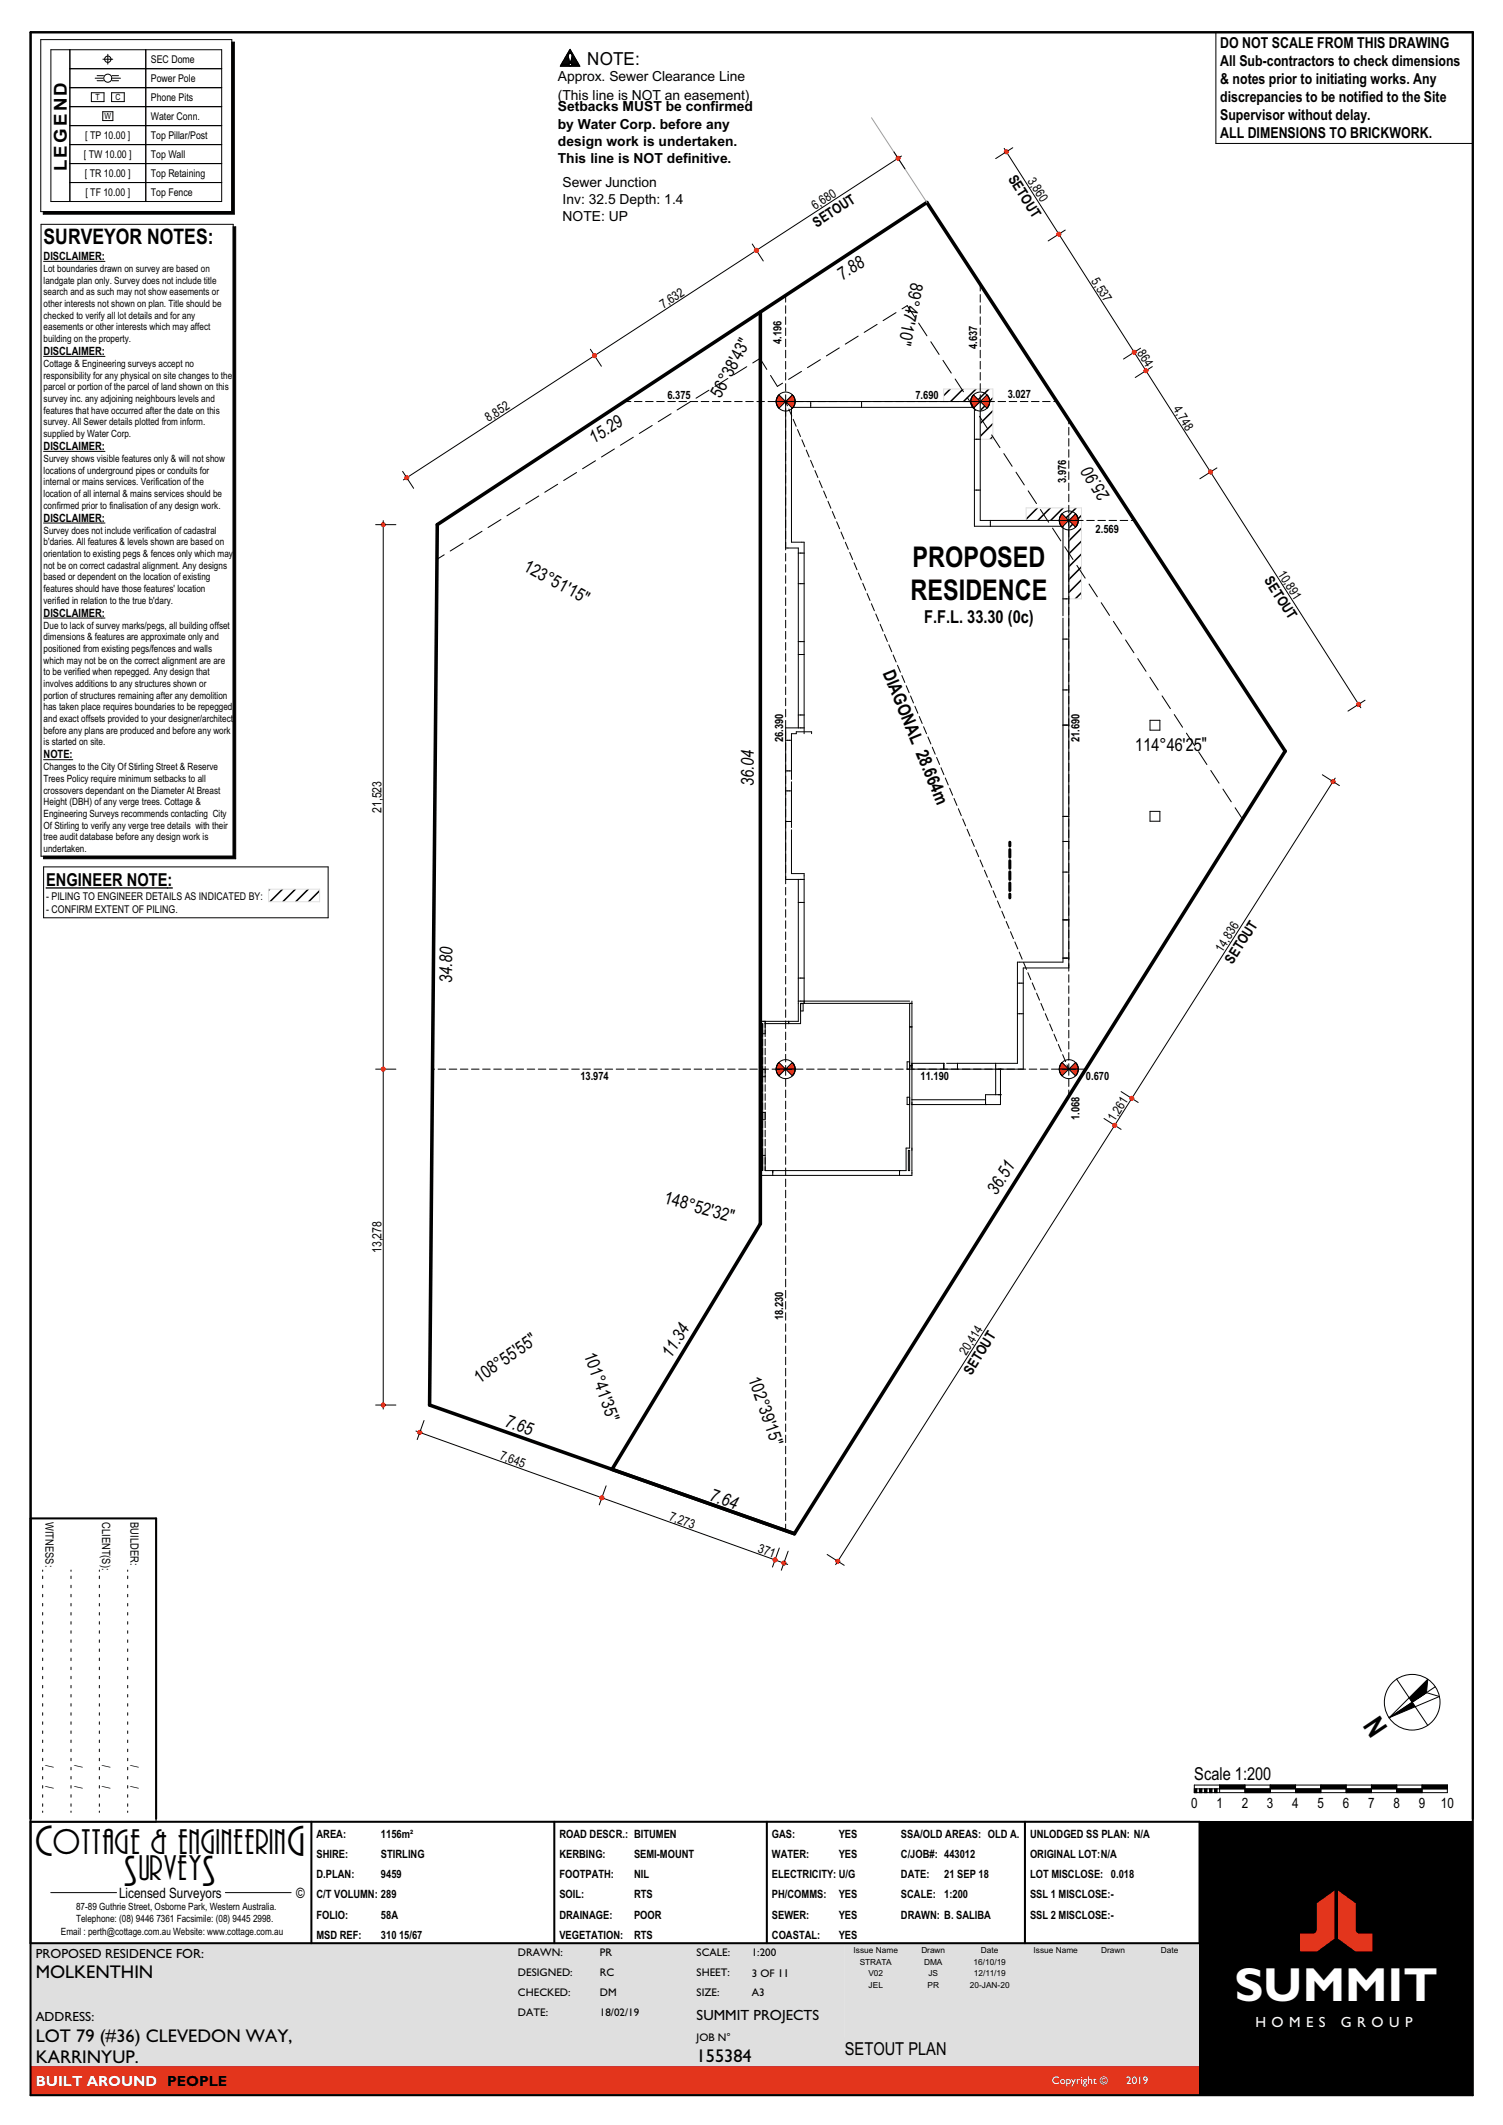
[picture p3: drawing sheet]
<svg xmlns="http://www.w3.org/2000/svg" width="297mm" height="420mm" viewBox="0 0 297 420" stroke-linecap="round" stroke-linejoin="round" font-family="sans-serif">
<path d="M167 384.1h70.1v18.6h-70.1z" fill-rule="evenodd" fill="#dfdfdf"/>
<!-- layer: O__TITLE -->
<path d="M6.1 408.4h231v5.7h-231z" fill-rule="evenodd" fill="#e3351c"/>
<path d="M6.1 384.1h160.9v18.6h70.1v5.7h-231z" fill-rule="evenodd" fill="#dfdfdf"/>
<path d="M237.1 360.1h54v54h-54z" fill-rule="evenodd" fill="#000"/>
<g fill="#e3351c">
<path d="M260.2 376.2l3.5-2.5v9.5l-3.4 2.5h-3.4v-3.5h2.6l.6-.4 .1-.3z" fill-rule="evenodd"/>
<path d="M264.4 373.7l3.5 2.5v5.3l.1 .3 .6 .4h2.6v3.5h-3.4l-3.4-2.5z" fill-rule="evenodd"/>
</g>
<g fill="none" stroke="#000" stroke-width=".2">
<path d="M240.3 6.4h50.7v22h-50.7zM6 300.1h24.8v60h-24.8zM8.4 310.3v.3M8.4 311.5v.5M8.4 313.3v.5M8.4 315.1v.5M8.4 316.9v.5M8.4 318.7v.5M14 310.3v.3M14 311.5v.5M14 313.3v.5M14 315.1v.5"/>
<path d="M14 316.9v.5M14 318.7v.5M19.6 310.3v.3M19.6 311.5v.5M19.6 313.3v.5M19.6 315.1v.5M19.6 316.9v.5M19.6 318.7v.5M25.2 310.3v.3M25.2 311.5v.5M25.2 313.3v.5M25.2 315.1v.5"/>
<path d="M25.2 316.9v.5M25.2 318.7v.5M8.4 320.5v.5M8.4 322.3v.5M8.4 324.1v.5M8.4 325.9v.5M8.4 327.7v.5M8.4 329.5v.5M8.4 331.3v.5M8.4 333.1v.5M8.4 334.9v.5M8.4 336.7v.5"/>
<path d="M8.4 338.5v.5M14 320.5v.5M14 322.3v.5M14 324.1v.5M14 325.9v.5M14 327.7v.5M14 329.5v.5M14 331.3v.5M14 333.1v.5M14 334.9v.5M14 336.7v.5M14 338.5v.5"/>
<path d="M19.6 320.5v.5M19.6 322.3v.5M19.6 324.1v.5M19.6 325.9v.5M19.6 327.7v.5M19.6 329.5v.5M19.6 331.3v.5M19.6 333.1v.5M19.6 334.9v.5M19.6 336.7v.5M19.6 338.5v.5M25.2 320.5v.5"/>
<path d="M25.2 322.3v.5M25.2 324.1v.5M25.2 325.9v.5M25.2 327.7v.5M25.2 329.5v.5M25.2 331.3v.5M25.2 333.1v.5M25.2 334.9v.5M25.2 336.7v.5M25.2 338.5v.5M8.4 340.3v.5M8.4 342.1v.5"/>
<path d="M8.4 343.9v.5M8.4 345.7v.5M8.4 347.5v.5M8.4 349.3v.5M8.4 351.1v.5M8.4 352.9v.5M8.4 354.7v.5M8.4 356.5v.5M8.4 358v.2M14 340.3v.5M14 342.1v.5M14 343.9v.5"/>
<path d="M14 345.7v.5M14 347.5v.5M14 349.3v.5M14 351.1v.5M14 352.9v.5M14 354.7v.5M14 356.5v.5M14 358v.2M19.6 340.3v.5M19.6 342.1v.5M19.6 343.9v.5M19.6 345.7v.5"/>
<path d="M19.6 347.5v.5M19.6 349.3v.5M19.6 351.1v.5M19.6 352.9v.5M19.6 354.7v.5M19.6 356.5v.5M19.6 358v.2M25.2 340.3v.5M25.2 342.1v.5M25.2 343.9v.5M25.2 345.7v.5M25.2 347.5v.5"/>
<path d="M25.2 349.3v.5M25.2 351.1v.5M25.2 352.9v.5M25.2 354.7v.5M25.2 356.5v.5M25.2 358v.2M10 374.1h13M44.5 374.1h13"/>
</g>
<path d="M6 6.4h285v407.7h-285zM6 360.1h231v24h-231M61.5 360.1v24M109.5 360.1v24M151.5 360.1v24M202.5 360.1v24" fill="none" stroke="#000" stroke-width=".4"/>
<!-- layer: 3 WALL 01_external -->
<g fill="none" stroke="#000" stroke-width=".2">
<path d="M160.2 79.4v1.1M170.2 79.4v1.1M192.5 86.8h1.2M192.5 96.9h1.2M157.7 115.4h1.2M157.7 109.3h1.2M195.7 102.9v1.1M210 118.4h1.2M157.7 129.4h1.2M157.7 126.8h1.2M210 121.7v-17.7h-17.5v-23.5h-36.1v26.7h2.5v37.8M210 122.2v68h-9v20h-14"/>
<path d="M210 126.3h1.2M210 136.4h1.2M155.2 156.3h1.2M155.2 152.4h1.2M155.2 146.3h1.2M156.4 154.5v9.1M157.7 143.9v-35.6h-2.5v-28.9h38.5v23.5h17.5v88.4h-9v20h-22M157.7 141.3h1.2M158.9 143.9h-3.7v29.9h3.7M160.4 145v-.4h-3.1v.4h-.9v9.1M210 143.3h1.2M227.2 142.4h2v1.9h-2z"/>
<path d="M155.2 162.4h1.2M156.4 164v8.7h2.5v25.6M157.7 173.8v28.1h-7.5v30.4h30v-34.4M157.7 178.4h1.2M210 161.4h1.2M210 166.3h1.2M210 172.4h1.2M227.2 160.4h2v1.9h-2zM157.7 197.9h22M157.7 193.3h1.2M158.2 198.4h.5v1.4h-.5M179.7 198.3v28.6h-.7v4.5h-27.8v-3h-.5"/>
<path d="M180.2 198.3h-22v4h-7M201 194.3h1.2M210 189.4h1.2M210 181.8h1.2M150.7 202.3v29.1M150.7 219.9h.5M150.7 212.8h.5M150.7 211.4h.5M150.7 204.3h.5M151.2 201.9v3M151.2 205.4v1.3M151.2 207.2v1.3"/>
<path d="M151.2 209v1.3M151.2 210.8v3.1M151.2 214.4v1.3M151.2 216.2v1.3M151.2 218v1.3M151.2 219.8v1.5h-.5M155.8 201.9v.4M179.7 203h.5M179.7 210.6h.5M179.7 210.9h.5M179.7 216.9h-.5v1.4h.5M179.7 209.9h-.5v1.4h.5"/>
<path d="M180.2 218.3h.1M180.2 210.2h6.4M180.2 217.4h14.5M186.5 210.2v1.1M189.2 210.2v1.1M194.7 218.3h.1M196.7 210.2v6.2M197.7 216.4h.1M197.7 211.3h.1M197.7 211.3v7h-17.5M197.7 216.4h-3v1.9M201 200.4h1.2"/>
<path d="M151.2 221.6v1.3M151.2 223.4v1.3M151.2 225.2v1.3M151.2 227v1.3M152.7 231.4h.1M152.7 231.4v.9M177.7 231.4h.1M177.7 231.4v.9M179.5 227.4h.2v4h-.2z"/>
</g>
<!-- layer: 1 SITE 04_setout -->
<g fill="none" stroke="#000" stroke-width=".3">
<path d="M187.8 76.9l-1.3 1.3M190.3 76.9l-2.5 2.5M192.9 76.9l-2.5 2.5M195.4 76.9l-2.5 2.5M196.2 78.6l-2.5 2.5M196.2 86.3l-.5 .5M196.2 83.7l-2.5 2.5M196.2 81.2l-2.5 2.5M205 100.4l-2.2 2.2M207.6 100.4l-2.5 2.5M210.1 100.4l-2.5 2.5M212.6 100.4l-2.4 2.5"/>
<path d="M213.7 117.1l-1.2 1.3M213.7 114.6l-2.5 2.5M213.7 112.1l-2.5 2.5M213.7 109.5l-2.5 2.5M213.7 107l-2.5 2.5M213.7 104.4l-2.5 2.5M213.7 101.9l-2.5 2.5M53.3 175.7l-.2 .2M55.8 175.7l-2.5 2.5M58.4 175.7l-2.5 2.5M60.9 175.7l-2.5 2.5M63.2 176.1l-2.2 2.1"/>
</g>
<path d="M186.5 76.9h9.7v9.9h-2.5v-7.4h-7.2zM202.8 100.4h10.9v18h-2.5v-15.5h-8.4zM53.1 175.7h10.1v2.5h-10.1z" fill="none" stroke="#dfdfdf" stroke-width=".2"/>
<!-- layer: O__SITE_TITLE -->
<g fill="#000">
<path d="M274.5 339.5l4.6-3.1 .6 .9z"/>
<path d="M8.6 41.8h37.2v-33.5h.5v34h-37.7z" fill-rule="evenodd"/>
<path d="M46.1 44.8h.5v124.9h-38v-.5h37.5z" fill-rule="evenodd"/>
<path d="M278.5 335.6l3.6-3.7-.2 2.6-2.8 1.9z" fill-rule="evenodd"/>
</g>
<g fill="none" stroke="#000" stroke-width=".2">
<path d="M8.1 7.8h37.7v34h-37.7zM45.8 8.3h.5v34h-37.7v-.5M8.1 44.3h38v124.9h-38zM8.6 51.7h12.1M46.1 44.8h.5v124.9h-38v-.5M8.6 70.4h12.1M8.6 89.2h12.1M8.6 103.4h12.1M8.6 122.2h12.1M8.6 150.2h5.8M276 331.9a5.5 5.5 0 0 1 7.6 1.5 5.5 5.5 0 0 1-1.5 7.6M276 331.9a5.5 5.5 0 0 0-1.5 7.6 5.5 5.5 0 0 0 7.6 1.5"/>
<path d="M276 331.9l6.1 9.1M281.9 334.5l2.5 .8-9.9 4.2M281.9 334.5l-7.4 5M281.9 334.5l.2-2.6-7.6 7.6M283.6 333.4l-3.4 2.3"/>
</g>
<!-- layer: 1 SITE 04_setout -->
<path d="M153.9 210l1.3 1.3h-1.8l.1-.7z" fill-rule="evenodd" fill="#f00"/>
<path d="M153.9 210l1.3 1.3h-1.8l.1-.7z" fill="none" stroke="#000" stroke-width=".2"/>
<path d="M153.4 211.3h1.8l-1.3 1.3-.4-.6z" fill-rule="evenodd" fill="#f00"/>
<path d="M153.4 211.3h1.8l-1.3 1.3-.4-.6z" fill="none" stroke="#000" stroke-width=".2"/>
<path d="M155.2 211.3l1.4-1.3 .4 .8 .1 .5z" fill-rule="evenodd" fill="#f00"/>
<path d="M155.2 211.3l1.4-1.3 .4 .8 .1 .5z" fill="none" stroke="#000" stroke-width=".2"/>
<path d="M155.2 211.3h1.9l-.1 .6-.4 .7z" fill-rule="evenodd" fill="#f00"/>
<path d="M155.2 211.3h1.9l-.1 .6-.4 .7z" fill="none" stroke="#000" stroke-width=".2"/>
<path d="M209.9 210l1.3 1.3h-1.9l.2-.7z" fill-rule="evenodd" fill="#f00"/>
<path d="M209.9 210l1.3 1.3h-1.9l.2-.7z" fill="none" stroke="#000" stroke-width=".2"/>
<path d="M209.3 211.3h1.9l-1.3 1.3-.4-.6z" fill-rule="evenodd" fill="#f00"/>
<path d="M209.3 211.3h1.9l-1.3 1.3-.4-.6z" fill="none" stroke="#000" stroke-width=".2"/>
<path d="M211.2 211.3l1.3-1.3 .5 .8 .1 .5z" fill-rule="evenodd" fill="#f00"/>
<path d="M212.5 210l.4 .6 .2 .7h-1.9z" fill="none" stroke="#000" stroke-width=".2"/>
<path d="M211.2 211.3h1.9l-.1 .6-.5 .7z" fill-rule="evenodd" fill="#f00"/>
<path d="M211.2 211.3h1.9l-.1 .6-.5 .7z" fill="none" stroke="#000" stroke-width=".2"/>
<path d="M153.9 78l1.3 1.4h-1.8l.1-.7z" fill-rule="evenodd" fill="#f00"/>
<path d="M153.9 78l1.3 1.4h-1.8l.1-.7z" fill="none" stroke="#000" stroke-width=".2"/>
<path d="M153.4 79.4h1.8l-1.3 1.3-.4-.6z" fill-rule="evenodd" fill="#f00"/>
<path d="M153.4 79.4h1.8l-1.3 1.3-.4-.6z" fill="none" stroke="#000" stroke-width=".2"/>
<path d="M155.2 79.4l1.4-1.4 .4 .8 .1 .6z" fill-rule="evenodd" fill="#f00"/>
<path d="M155.2 79.4l1.4-1.4 .4 .8 .1 .6z" fill="none" stroke="#000" stroke-width=".2"/>
<path d="M155.2 79.4h1.9l-.1 .5-.4 .8z" fill-rule="evenodd" fill="#f00"/>
<g fill="none" stroke="#000" stroke-width=".2">
<path d="M155.2 58.4v1.3M193.7 56.2v1.3M193.7 58.2v1.5M123.4 79.4h1.3M125.4 79.4h1.5M127.6 79.4h1.5M129.8 79.4h1.5M132 79.4h1.5M134.2 79.4h1.5M136.4 79.4h1.5M138.6 79.4h1.5M140.8 79.4h1.5"/>
<path d="M143 79.4h1.5M145.2 79.4h1.5M147.4 79.4h1.5M149.6 79.4h1.5M151.8 79.4h1.5M154 79.4h3.1M155.2 60.4v1.5M155.2 62.6v1.5M155.2 64.8v1.5M155.2 67v1.5M155.2 69.2v1.5M155.2 71.4v1.5"/>
<path d="M155.2 73.6v1.5M155.2 75.8v1.5M155.2 78v2.1M157.1 79.4l-.1 .7-.4 .6-1.4-1.3 .4 .8M157.2 79.4h1.5M159.4 79.4h1.5M161.6 79.4h1.5M163.8 79.4h1.5M166 79.4h1.5M168.2 79.4h1.5M170.4 79.4h1.5M172.6 79.4h1.5"/>
<path d="M174.8 79.4h1.5M177 79.4h1.5M179.2 79.4h1.5M181.4 79.4h1.5M183.6 79.4h1.5M185.8 79.4h1.5M188 79.4h1.5M190.2 79.4h1.5M192.4 79.4h1.9M193.7 60.4v1.5M193.7 62.6v1.5M193.7 64.8v1.5"/>
<path d="M193.7 67v1.5M193.7 69.2v1.5M193.7 71.4v1.5M193.7 73.6v1.5M193.7 75.8v1.5M193.7 78v1.4M195 79.4h1.5M197.2 79.4h1.5M199.4 79.4h1.5M201.6 79.4h1.5M203.8 79.4h1.5M206 79.4h1.5"/>
<path d="M208.2 79.4h.6M155.2 80.8v1.5M155.2 83v1.5M155.2 85.2v1.5M155.2 87.4v1.5M155.2 89.6v1.5M155.2 91.8v1.5M155.2 94v1.5M155.2 96.2v1.5M155.2 98.4v1.5M155.9 80.8l.6 1.4M156.7 82.9l.6 1.4"/>
<path d="M157.6 84.9l.6 1.4M158.5 86.9l.5 1.4M159.3 88.9l.6 1.4M160.2 91l.6 1.4M161 93l.6 1.4M161.9 95l.6 1.4M162.7 97.1l.6 1.3M163.6 99.1l.6 1.4M211.2 83v.8M211.2 84.5v1.5M211.2 86.7v1.5M211.2 88.9v1.5"/>
<path d="M211.2 91.1v1.5M211.2 93.3v1.5M211.2 95.5v1.5M211.2 97.7v1.5M211.2 99.9v1.5M155.2 100.6v1.5M155.2 102.8v1.5M155.2 105v1.5M155.2 107.2v1.5M155.2 109.4v1.5M155.2 111.6v1.5M155.2 113.8v1.5"/>
<path d="M155.2 116v1.5M155.2 118.2v1.5M164.5 101.1l.6 1.4M165.3 103.1l.6 1.4M166.2 105.2l.6 1.3M167 107.2l.6 1.4M167.9 109.2l.6 1.4M168.8 111.2l.5 1.4M169.6 113.3l.6 1.3M170.5 115.3l.6 1.4M171.3 117.3l.6 1.4M172.2 119.3l.6 1.4"/>
<path d="M211.2 102.1v.8M155.2 120.4v1.5M155.2 122.6v1.5M155.2 124.8v1.5M155.2 127v1.5M155.2 129.2v1.5M155.2 131.4v1.5M155.2 133.6v1.5M155.2 135.8v1.5M155.2 138v1.5M173.1 121.4l.5 1.3M173.9 123.4l.6 1.4"/>
<path d="M174.8 125.4l.6 1.4M175.6 127.4l.6 1.4M176.5 129.5l.6 1.3M177.3 131.5l.6 1.4M178.2 133.5l.6 1.4M179.1 135.5l.6 1.4M179.9 137.6l.6 1.3M180.8 139.6l.6 1.4M155.2 140.2v1.5M155.2 142.4v1.5M155.2 144.6v1.5M155.2 146.8v1.5"/>
<path d="M155.2 149v1.5M155.2 151.2v1.5M155.2 153.4v1.5M155.2 155.6v1.5M155.2 157.8v1.5M155.2 160v1.5M181.6 141.6l.6 1.4M182.5 143.6l.6 1.4M183.4 145.7l.5 1.3M184.2 147.7l.6 1.4M185.1 149.7l.6 1.4M185.9 151.7l.6 1.4"/>
<path d="M186.8 153.8l.6 1.3M187.7 155.8l.5 1.4M188.5 157.8l.6 1.4M189.4 159.8l.6 1.4M155.2 162.2v1.5M155.2 164.4v1.5M155.2 166.6v1.5M155.2 168.8v1.5M155.2 171v1.5M155.2 173.2v1.5M155.2 175.4v1.5M155.2 177.6v1.5"/>
<path d="M155.2 179.8v1.5M190.2 161.9l.6 1.3M191.1 163.9l.6 1.4M191.9 165.9l.6 1.4M192.8 167.9l.6 1.4M193.7 170l.6 1.3M194.5 172l.6 1.4M195.4 174l.6 1.4M196.2 176l.6 1.4M197.1 178.1l.6 1.3M155.2 182v1.5M155.2 184.2v1.5"/>
<path d="M155.2 186.4v1.5M155.2 188.6v1.5M155.2 190.8v1.5M155.2 193v1.5M155.2 195.2v1.5M155.2 197.4v1.5M155.2 199.6v1.5M198 180.1l.5 1.4M198.8 182.1l.6 1.4M199.7 184.1l.6 1.4M200.5 186.2l.6 1.4M201.4 188.2l.6 1.4"/>
<path d="M202.3 190.2l.5 1.4M203.1 192.2l.6 1.4M204 194.3l.6 1.4M204.8 196.3l.6 1.4M205.7 198.3l.6 1.4M85.4 211.3h.5M86.6 211.3h1.5M88.8 211.3h1.5M91 211.3h1.5M93.2 211.3h1.5M95.4 211.3h1.5M97.6 211.3h1.5"/>
<path d="M99.8 211.3h1.5M102 211.3h1.5M104.2 211.3h1.5M106.4 211.3h1.5M108.6 211.3h1.5M110.8 211.3h1.5M113 211.3h1.5M115.2 211.3h1.5M117.4 211.3h1.5M119.6 211.3h1.5M121.8 211.3h1.5M124 211.3h1.5"/>
<path d="M126.2 211.3h1.5M128.4 211.3h1.5M130.6 211.3h1.5M132.8 211.3h1.5M135 211.3h1.5M137.2 211.3h1.5M139.4 211.3h1.5M141.6 211.3h1.5M143.8 211.3h1.5M146 211.3h1.5M148.2 211.3h1.5M150.4 211.3h1.5"/>
<path d="M152.6 211.3h1.5M154.8 211.3h1.7M155.2 201.8v1.5M155.2 204v1.5M155.2 206.2v1.5M155.2 208.4v1.5M155.2 210.6v1.9M155.2 213.2v1.5M155.2 215.4v1.5M155.2 217.6v1.5M155.2 219.8v1.5M157.2 211.3h1.5"/>
<path d="M159.4 211.3h1.5M161.6 211.3h1.5M163.8 211.3h1.5M166 211.3h1.5M168.2 211.3h1.5M170.4 211.3h1.5M172.6 211.3h1.5M174.8 211.3h1.5M177 211.3h1.5M179.2 211.3h1.5M181.4 211.3h1.5M183.6 211.3h1.5"/>
<path d="M185.8 211.3h1.5M188 211.3h1.5M190.2 211.3h1.5M192.4 211.3h1.5M194.6 211.3h1.5M196.8 211.3h1.5M199 211.3h1.5M201.2 211.3h1.5M203.4 211.3h1.5M205.6 211.3h1.5M206.6 200.3l.5 1.4M207.4 202.4l.6 1.4"/>
<path d="M207.8 211.3h1.5M208.3 204.4l.6 1.4M209.1 206.4l.6 1.4M210 211.3h2.5M210 208.5l.6 1.3M210.8 210.5l.4 .8v1.2M211.2 213.2v1.5M211.2 215.4v1.3M213.2 211.3h1.3M155.2 222v1.5M155.2 224.2v1.5M155.2 226.4v1.5"/>
<path d="M155.2 228.6v1.5M155.2 230.8v1.5M155.2 233v1.5M155.2 235.2v1.5M155.2 237.4v1.5M155.2 239.6v1.5M155.2 241.8v1.5M155.2 244v1.5M155.2 246.2v1.5M155.2 248.4v1.5M155.2 250.6v1.5M155.2 252.8v1.5"/>
<path d="M155.2 255v1.5M155.2 257.2v1.5M155.2 259.4v1.5M155.2 261.6v1.5M155.2 263.8v1.5M155.2 266v1.5M155.2 268.2v1.5M155.2 270.4v1.5M155.2 272.6v1.5M155.2 274.8v1.5M155.2 277v1.5M155.2 279.2v1.5"/>
<path d="M155.2 281.4v1.5M155.2 283.6v1.5M155.2 285.8v1.5M155.2 288v1.5M155.2 290.2v1.5M155.2 292.4v1.5M155.2 294.6v1.5M155.2 296.8v1.5M155.2 299v1.5M155.2 301.2v1.3"/>
<circle cx="155.2" cy="79.4" r="1.88"/>
<circle cx="155.2" cy="211.3" r="1.88"/>
<circle cx="211.2" cy="211.3" r="1.88"/>
</g>
<path d="M192.4 78l1.3 1.4h-1.9l.2-.7z" fill-rule="evenodd" fill="#f00"/>
<path d="M192.4 78l1.3 1.4h-1.9l.2-.7z" fill="none" stroke="#000" stroke-width=".2"/>
<path d="M191.8 79.4h1.9l-1.3 1.3-.4-.6z" fill-rule="evenodd" fill="#f00"/>
<path d="M191.8 79.4h1.9l-1.3 1.3-.4-.6z" fill="none" stroke="#000" stroke-width=".2"/>
<path d="M193.7 79.4l1.3-1.4 .5 .8 .1 .6z" fill-rule="evenodd" fill="#f00"/>
<path d="M193.7 79.4l1.3-1.4 .5 .8 .1 .6z" fill="none" stroke="#000" stroke-width=".2"/>
<path d="M193.7 79.4h1.9l-.1 .5-.5 .8z" fill-rule="evenodd" fill="#f00"/>
<g fill="none" stroke="#000" stroke-width=".2">
<path d="M193.7 79.4h1.9l-.1 .5-.5 .8z"/>
<circle cx="193.7" cy="79.4" r="1.88"/>
</g>
<path d="M209.9 101.5l1.3 1.4h-1.9l.2-.7z" fill-rule="evenodd" fill="#f00"/>
<path d="M209.9 101.5l1.3 1.4h-1.9l.2-.7z" fill="none" stroke="#000" stroke-width=".2"/>
<path d="M209.3 102.9h1.9l-1.3 1.3-.4-.6z" fill-rule="evenodd" fill="#f00"/>
<path d="M209.3 102.9h1.9l-1.3 1.3-.4-.6z" fill="none" stroke="#000" stroke-width=".2"/>
<path d="M212.5 101.5l.4 .7 .2 .7h-1.9z" fill-rule="evenodd" fill="#f00"/>
<path d="M212.5 101.5l.4 .7 .2 .7h-1.9z" fill="none" stroke="#000" stroke-width=".2"/>
<path d="M211.2 102.9h1.9l-.1 .5-.5 .8z" fill-rule="evenodd" fill="#f00"/>
<g fill="none" stroke="#000" stroke-width=".2">
<path d="M198.4 29.3l.2 .4M199.1 30.3l9.9 15.6M211.2 102.9l1.3 1.3 .4-.6 .2-.7M211.2 102.9h2.8M211.2 102.9v1M211.2 104.6v1.5M211.2 106.8v1.5M211.2 109v1.5M211.2 111.2v1.5M211.2 113.4v1.5M211.2 115.6v1.5M211.2 117.8v1.5"/>
<path d="M214.7 102.9h1.5M216.9 102.9h1.5M219.1 102.9h1.5M221.3 102.9h1.5M223.5 102.9h.7M211.2 120v1.5M211.2 122.2v1.5M211.2 124.4v1.5M211.2 126.6v1.5M211.2 128.8v1.5M211.2 131v1.5M211.2 133.2v1.5"/>
<path d="M211.2 135.4v1.5M211.2 137.6v1.5M211.2 139.8v1.5M211.2 142v1.5M211.2 144.2v1.5M211.2 146.4v1.5M211.2 148.6v1.5M211.2 150.8v1.5M211.2 153v1.5M211.2 155.2v1.5M211.2 157.4v1.5M211.2 159.6v1.5"/>
<path d="M211.2 161.8v1.5M211.2 164v1.5M211.2 166.2v1.5M211.2 168.4v1.5M211.2 170.6v1.5M211.2 172.8v1.5M211.2 175v1.5M211.2 177.2v1.5M211.2 179.4v1.5M211.2 181.6v1.5M211.2 183.8v1.5M211.2 186v1.5"/>
<path d="M211.2 188.2v1.5M211.2 190.4v1.5M211.2 192.6v1.5M211.2 194.8v1.5M211.2 197v1.5M211.2 199.2v1.5M211.2 201.4v1.5M211.2 203.6v1.5M211.2 205.8v1.5M211.2 208v1.5M211.2 210.2v1.1"/>
<circle cx="211.2" cy="102.9" r="1.88"/>
</g>
<!-- layer: O__SITE_TITLE -->
<g fill="#000">
<path d="M236 353.6h.5v.7h-.5z" fill-rule="evenodd"/>
<path d="M237 353.6h.5v.7h-.5z" fill-rule="evenodd"/>
<path d="M238 353.6h.5v.7h-.5z" fill-rule="evenodd"/>
<path d="M239 353.6h.5v.7h-.5z" fill-rule="evenodd"/>
<path d="M240 353.6h.5v.7h-.5z" fill-rule="evenodd"/>
<path d="M241 352.8h5v.8h-5z" fill-rule="evenodd"/>
<path d="M246 353.6h5v.7h-5z" fill-rule="evenodd"/>
<path d="M251 352.8h5v.8h-5z" fill-rule="evenodd"/>
<path d="M256 353.6h5v.7h-5z" fill-rule="evenodd"/>
<path d="M261 352.8h5v.8h-5z" fill-rule="evenodd"/>
<path d="M266 353.6h5v.7h-5z" fill-rule="evenodd"/>
<path d="M271 352.8h5v.8h-5z" fill-rule="evenodd"/>
<path d="M276 353.6h5v.7h-5z" fill-rule="evenodd"/>
<path d="M281 352.8h5v.8h-5z" fill-rule="evenodd"/>
</g>
<g fill="none" stroke="#000" stroke-width=".2">
<path d="M10.1 9.8h33.7v30h-33.7zM13.8 13.6h30M13.8 9.8v30M13.8 17.3h30M18.1 18.3h2.5v1.8h-2.5zM18.8 15.5h1.5M19.2 15h1.2M19.2 16h1.2M20.3 11.7h2M21.3 10.7v2M22.1 18.3h2.5v1.8h-2.5zM22.2 15h1.2"/>
<path d="M22.2 16h1.2M22.3 15.5h1.5M28.8 9.8v30M13.8 21.1h30M13.8 24.8h30M13.8 28.6h30M13.8 32.3h30M13.8 36.1h30M20.3 22.1h2v1.7h-2zM236 352.8h50v1.5h-50zM236 353.6h50M236.5 353.6v.7"/>
<path d="M237 353.6v.7M237.5 353.6v.7M238 353.6v.7M238.5 353.6v.7M239 353.6v.7M239.5 353.6v.7M240 353.6v.7M240.5 353.6v.7M241 352.8v1.5M246 352.8v1.5M251 352.8v1.5M256 352.8v1.5"/>
<path d="M261 352.8v1.5M266 352.8v1.5M271 352.8v1.5M276 352.8v1.5M281 352.8v1.5"/>
<circle cx="21.3" cy="15.5" r=".8"/>
<circle cx="21.3" cy="11.7" r=".63"/>
</g>
<g fill="none" stroke="#000" stroke-width=".2">
<path d="M110.8 13h3.7M110.8 12.9h1.7M110.9 12.7h1.5M110.9 12.6h1.5M111 12.5h1.5M111.1 12.4h3.1M111.1 12.3h3M111.2 12.2h2.8M111.3 12.1h1.2M111.3 12h1.1M111.4 11.9h1.1M111.5 11.8h.9"/>
<path d="M111.5 11.7h.9M111.6 11.6h.8M111.6 11.4h.8M111.7 11.3h.6M111.7 11.2h.6M111.9 11h.4M112 10.9h.3M112 10.8h.3M112.1 10.7h.3M112.2 10.6h.9M112.2 10.5h.9M112.3 11v.1h-.5"/>
<path d="M112.3 10.4h.7M112.3 11.1l.2 1.1M112.3 10.8v.2M112.3 10.3h.6M112.4 12.7v.1M112.4 12.7h.1M112.4 12.8h.1M112.4 12.6v.1M112.4 10.1h.5M112.4 12.6h.1M112.4 12.8v.1M112.4 12.9l.3 .1"/>
<path d="M112.4 10h.4M112.5 12.5l-.1 .1M112.5 12.5h.1M112.5 9.9h.3M112.6 9.8h.1M112.6 9.7l2 3.4h-3.9zM112.7 12.4h.1M112.7 12.4l-.2 .1M112.7 13h.1M112.8 12.4v.1M112.8 13h-.1M112.8 12.5h.1"/>
<path d="M112.8 13h.1M112.8 12.1h1.2M112.8 12h1.1M112.9 12.5h.1M112.9 12.5h1.4M112.9 11.9h1M112.9 12.5v.1M112.9 12.9h1.5M112.9 11.8h.9M112.9 11.7h.9M112.9 12.6h.1M112.9 12.9l-.1 .1"/>
<path d="M112.9 12.6h1.4M112.9 11.6h.8M112.9 12.7h1.5M112.9 12.8v.1M113 12.6v.1M113 10.7h.2M113 12.7h.1M113 12.7l-.1 .1M113 11.3h.6M113 11.4h.6M113 10.8h.2M113 11.2h.5"/>
<path d="M113 10.8l.1 .2M113 10.8a.41 .41 0 0 0-.3-.2 .41 .41 0 0 0-.4 .2M113.1 11h.3M113.1 10.9h.2M113.1 11.1h.3M113.1 11.1h-.1M113.1 11.1l-.3 1.1M113.1 11v.1M136.4 79.4l-2.6 1.6M140.1 77.1l-2.6 1.6M143.8 74.8l-2.5 1.6M147.6 72.5l-2.6 1.6"/>
<path d="M148.7 71.7l1.5-.9 1.3 2.2M152.3 74.2l1.3 2.2 1-.7M158.4 73.4l-2.6 1.6M162.1 71.1l-2.5 1.6M165.8 68.8l-2.5 1.5M169.6 66.4l-2.6 1.6M173.3 64.1l-2.5 1.6M177.1 61.8l-2.6 1.6M178.2 61l1.1-.6 1.5 2.3M181.5 63.9l1.7 2.5M183.9 67.5l1.7 2.6M186.3 71.2l1.7 2.5"/>
<path d="M188.7 74.9l1.7 2.5M191.1 78.6l1.7 2.5M106.5 98l-2.6 1.6M110.2 95.7l-2.6 1.6M113.9 93.4l-2.5 1.6M117.7 91.1l-2.6 1.5M121.4 88.7l-2.5 1.6M125.1 86.4l-2.5 1.6M128.9 84.1l-2.6 1.6M132.6 81.8l-2.5 1.6M193.6 82.3l1.6 2.5M196 86l1.6 2.5"/>
<path d="M198.4 89.6l1.6 2.6M200.8 93.3l1.6 2.5M203.2 97l1.6 2.5M87.8 109.7l-1.5 .8M91.5 107.3l-2.5 1.6M95.3 105l-2.6 1.6M99 102.7l-2.6 1.6M102.7 100.4l-2.5 1.5M205.6 100.7l1.6 2.5M208 104.4l1.6 2.5M210.4 108.1l1.6 2.5M212.8 111.8l1.6 2.5"/>
<path d="M215.2 115.4l1.6 2.6M217.6 119.1l1.6 2.5M220 122.8l1.7 2.5M222.4 126.5l1.7 2.5M224.8 130.2l1.7 2.5M227.2 133.9l1.7 2.5M229.6 137.5l1.7 2.6M232 141.2l1.7 2.5M234.4 144.9l1.7 2.5M236.9 148.6l1.6 2.5M239.3 152.3l1.6 2.5M241.7 156l1.6 2.5"/>
<path d="M244.1 159.7l1.5 2.2"/>
</g>
<path d="M150.2 61.7v180.2l-29.3 48.5 36.1 12.7M86.4 103.7l96.7-63.7 70.9 108.5-97 154.6-72.1-25.4z" fill="none" stroke="#000" stroke-width=".7"/>
<path d="M172.2 23.3l10.9 16.7" fill="none" stroke="#9f9f9f" stroke-width=".2"/>
<!-- layer: 2 SLAB 03_pre-lay -->
<path d="M199.5 166.5v.7M199.5 167.9v1.5M199.5 170.1v1.5M199.5 172.3v1.5M199.5 174.5v1.5M199.5 176.7v.8" fill="none" stroke="#000" stroke-width=".6"/>
<!-- layer: O__SITE_TITLE -->
<path d="M6.1 359.5v-59.4h24.8v59.4" fill="none" stroke="#000" stroke-width=".4"/>
<!-- layer: 1 SITE 04_setout -->
<circle cx="198.9" cy="30" r=".4" fill="none" stroke="#f00" stroke-width=".2"/>
<circle cx="198.9" cy="30" r=".4" fill="#f00"/>
<path d="M198.5 30.2l-1.7 1.1M200.1 29.2l-.9 .6M208.9 46.5l-1.8 1.1M209.4 46.6l14.5 22.7M210.5 45.5l-.9 .6" fill="none" stroke="#000" stroke-width=".2"/>
<circle cx="209.2" cy="46.3" r=".4" fill="none" stroke="#f00" stroke-width=".2"/>
<circle cx="209.2" cy="46.3" r=".4" fill="#f00"/>
<path d="M223.8 69.8l-1.8 1.2M224.3 70l1.9 2.9M225.4 68.8l-.9 .6" fill="none" stroke="#000" stroke-width=".2"/>
<circle cx="224.1" cy="69.6" r=".4" fill="none" stroke="#f00" stroke-width=".2"/>
<circle cx="224.1" cy="69.6" r=".4" fill="#f00"/>
<path d="M226.1 73.5l-1.8 1.1M226.7 73.6l12.3 19.4M227.7 72.5l-.9 .6" fill="none" stroke="#000" stroke-width=".2"/>
<circle cx="226.4" cy="73.3" r=".4" fill="none" stroke="#f00" stroke-width=".2"/>
<circle cx="226.4" cy="73.3" r=".4" fill="#f00"/>
<path d="M238.9 93.5l-1.8 1.1M239.4 93.6l28.9 45.3M240.5 92.5l-1 .6" fill="none" stroke="#000" stroke-width=".2"/>
<circle cx="239.2" cy="93.3" r=".4" fill="none" stroke="#f00" stroke-width=".2"/>
<circle cx="239.2" cy="93.3" r=".4" fill="#f00"/>
<circle cx="268.5" cy="139.2" r=".4" fill="none" stroke="#f00" stroke-width=".2"/>
<circle cx="268.5" cy="139.2" r=".4" fill="#f00"/>
<path d="M268.1 139.4l-1.7 1.2M268.7 139.5l.2 .4M269.7 138.4l-.9 .6M263.2 154.8l-39.3 62M263.8 153.8l-.2 .3" fill="none" stroke="#000" stroke-width=".2"/>
<circle cx="263.4" cy="154.5" r=".4" fill="none" stroke="#f00" stroke-width=".2"/>
<circle cx="263.4" cy="154.5" r=".4" fill="#f00"/>
<path d="M261.3 153.1l1.8 1.2M263.7 154.7l1 .6M221.5 215.8l1.8 1.1M223.4 217.4l-2.9 4.7M224 217.3l.9 .6" fill="none" stroke="#000" stroke-width=".2"/>
<circle cx="223.6" cy="217.1" r=".4" fill="none" stroke="#f00" stroke-width=".2"/>
<circle cx="223.6" cy="217.1" r=".4" fill="#f00"/>
<path d="M218.2 221.1l1.7 1.1M220.1 222.7l-54.3 85.5M220.6 222.6l.9 .6" fill="none" stroke="#000" stroke-width=".2"/>
<circle cx="220.3" cy="222.4" r=".4" fill="none" stroke="#f00" stroke-width=".2"/>
<circle cx="220.3" cy="222.4" r=".4" fill="#f00"/>
<circle cx="165.6" cy="308.6" r=".4" fill="none" stroke="#f00" stroke-width=".2"/>
<circle cx="165.6" cy="308.6" r=".4" fill="#f00"/>
<path d="M82.2 282.8l.4 .2M83.3 283.2l35.2 12.7M163.4 307.2l1.8 1.2M165.3 308.9l-.2 .4M165.9 308.8l.9 .6" fill="none" stroke="#000" stroke-width=".2"/>
<circle cx="82.9" cy="283.1" r=".4" fill="none" stroke="#f00" stroke-width=".2"/>
<circle cx="82.9" cy="283.1" r=".4" fill="#f00"/>
<path d="M82.8 283.5l-.4 1M83.8 280.8l-.7 1.9M118.8 296.4l-.4 1M119.3 296.2l33.5 12M119.8 293.7l-.7 2" fill="none" stroke="#000" stroke-width=".2"/>
<circle cx="118.9" cy="296" r=".4" fill="none" stroke="#f00" stroke-width=".2"/>
<circle cx="118.9" cy="296" r=".4" fill="#f00"/>
<path d="M153 308.7l-.4 1M153.5 308.4l1 .4M154 306l-.7 1.9" fill="none" stroke="#000" stroke-width=".2"/>
<circle cx="153.2" cy="308.3" r=".4" fill="none" stroke="#f00" stroke-width=".2"/>
<circle cx="153.1" cy="308.3" r=".4" fill="#f00"/>
<circle cx="154.9" cy="308.9" r=".4" fill="none" stroke="#f00" stroke-width=".2"/>
<circle cx="154.9" cy="308.9" r=".4" fill="#f00"/>
<path d="M117.1 70.5l-36.4 23.7M80 94.6l-.3 .3M154.8 309.3l-.4 1.1M155.3 309.1l.4 .1M155.7 306.6l-.7 2" fill="none" stroke="#000" stroke-width=".2"/>
<circle cx="80.4" cy="94.4" r=".4" fill="none" stroke="#f00" stroke-width=".2"/>
<circle cx="80.4" cy="94.4" r=".4" fill="#f00"/>
<path d="M149.1 49.7l-31.3 20.4M116.7 69l.6 1M117.7 70.6l1.1 1.8M79.6 93.2l.6 .9M80.6 94.8l1.1 1.7" fill="none" stroke="#000" stroke-width=".2"/>
<circle cx="117.5" cy="70.3" r=".4" fill="none" stroke="#f00" stroke-width=".2"/>
<circle cx="117.5" cy="70.3" r=".4" fill="#f00"/>
<path d="M177.1 31.5l-27.3 17.8M148.6 48.2l.6 1M149.7 49.8l1.1 1.8" fill="none" stroke="#000" stroke-width=".2"/>
<circle cx="149.5" cy="49.5" r=".4" fill="none" stroke="#f00" stroke-width=".2"/>
<circle cx="149.5" cy="49.5" r=".4" fill="#f00"/>
<circle cx="177.5" cy="31.3" r=".4" fill="none" stroke="#f00" stroke-width=".2"/>
<circle cx="177.5" cy="31.3" r=".4" fill="#f00"/>
<path d="M176.6 30l.6 .9M177.7 31.6l1.1 1.8M178.1 30.8l-.3 .3M75.7 211.7v65.6M75.7 278.1v.4" fill="none" stroke="#000" stroke-width=".2"/>
<circle cx="75.7" cy="277.7" r=".4" fill="none" stroke="#f00" stroke-width=".2"/>
<circle cx="75.7" cy="277.7" r=".4" fill="#f00"/>
<path d="M75.7 104.1v106.8M74.2 211.3h1.1M76.1 211.3h2.1M74.2 277.7h1.1M76.1 277.7h2.1" fill="none" stroke="#000" stroke-width=".2"/>
<circle cx="75.7" cy="211.3" r=".4" fill="none" stroke="#f00" stroke-width=".2"/>
<circle cx="75.7" cy="211.3" r=".4" fill="#f00"/>
<circle cx="75.7" cy="103.7" r=".4" fill="none" stroke="#f00" stroke-width=".2"/>
<circle cx="75.7" cy="103.7" r=".4" fill="#f00"/>
<path d="M74.2 103.7h1.1M75.7 102.9v.4M76.1 103.7h2.1M8.6 171.3h56.2v10.1h-56.2z" fill="none" stroke="#000" stroke-width=".2"/>
<path d="M9.1 175.5h25" fill="none" stroke="#000" stroke-width=".26"/>
<!-- layer: O__SITE_TITLE -->
<path d="M6.1 359.5v-353.1h284.9v353.1" fill="none" stroke="#000" stroke-width=".4"/>
<text font-size="9.5" fill="#fff" x="243.9" y="395.4">SUMMIT</text>
<g font-size="8">
<text x="7" y="366.7">C</text>
<text x="56.8" y="366.7">G</text>
<text x="24.5" y="372.7">S</text>
<text x="40" y="372.7">S</text>
</g>
<g font-size="6.5">
<text x="10.5" y="366.4">OTTAGE &amp; ENGINEERIN</text>
<text x="27.5" y="371.6">URVEY</text>
</g>
<g font-size="5.6">
<text x="180.3" y="112">PROPOSED</text>
<text x="179.9" y="118.6">RESIDENCE</text>
<text x="274.4" y="341.6" transform="rotate(-124 274.4 341.6)">N</text>
</g>
<text font-size="4.2" x="8.6" y="48.3">SURVEYOR NOTES:</text>
<g font-size="3.6">
<text x="116.1" y="12.9">NOTE:</text>
<text x="7.1" y="391">MOLKENTHIN</text>
<text x="7.1" y="403.5">LOT 79 (#36) CLEVEDON WAY,</text>
<text x="7.1" y="407.8">KARRINYUP.</text>
<text x="137.7" y="407.6">155384</text>
</g>
<g font-size="3.5">
<text x="13.2" y="33.9" transform="rotate(-90 13.2 33.9)">LEGEND</text>
<text x="166.4" y="55.5" transform="rotate(-33 166.4 55.5)">7.88</text>
<text x="180.1" y="55.7" transform="rotate(102 180.1 55.7)">89°47'10&quot;</text>
<text x="142.4" y="78.8" transform="rotate(-62 142.4 78.8)">56°38'43&quot;</text>
<text x="117.4" y="87.8" transform="rotate(-33 117.4 87.8)">15.29</text>
<text x="219.5" y="98" transform="rotate(-123 219.5 98)">25.90</text>
<text x="103.2" y="112.7" transform="rotate(29 103.2 112.7)">123°51'15&quot;</text>
<text x="182.7" y="123.2">F.F.L. 33.30 (0c)</text>
<text x="174.4" y="133" transform="rotate(68 174.4 133)">DIAGONAL 28.664m</text>
<text x="224.3" y="148.5" transform="rotate(-1 224.3 148.5)">114°46'25&quot;</text>
<text x="149" y="155.4" transform="rotate(-90 149 155.4)">36.04</text>
<text x="9.1" y="175.1">ENGINEER NOTE:</text>
<text x="89.3" y="194.3" transform="rotate(-89 89.3 194.3)">34.80</text>
<text x="131" y="237.8" transform="rotate(16 131 237.8)">148°52'32&quot;</text>
<text x="196.9" y="236.4" transform="rotate(-58 196.9 236.4)">36.51</text>
<text x="115.4" y="267.8" transform="rotate(70 115.4 267.8)">101°41'35&quot;</text>
<text x="132.6" y="268.6" transform="rotate(-59 132.6 268.6)">11.34</text>
<text x="94.7" y="273.5" transform="rotate(-35 94.7 273.5)">108°55'55&quot;</text>
<text x="147.8" y="272.5" transform="rotate(71 147.8 272.5)">102°39'15&quot;</text>
<text x="99.6" y="281.9" transform="rotate(20 99.6 281.9)">7.65</text>
<text x="140" y="296.4" transform="rotate(20 140 296.4)">7.64</text>
<text x="236" y="351.8">Scale 1:200</text>
<text x="167" y="406.2">SETOUT PLAN</text>
</g>
<g font-size="3">
<text x="241.1" y="9.6">DO NOT SCALE FROM THIS DRAWING</text>
<text x="241.1" y="13.1">All Sub-contractors to check dimensions</text>
<text x="241.1" y="16.7">&amp; notes prior to initiating works. Any</text>
<text x="241.1" y="20.2">discrepancies to be notified to the Site</text>
<text x="241.1" y="23.8">Supervisor without delay.</text>
<text x="241.1" y="27.3">ALL DIMENSIONS TO BRICKWORK.</text>
</g>
<text font-size="2.9" x="137.7" y="399.2">SUMMIT PROJECTS</text>
<g font-size="2.9" fill="#fff">
<text x="248.1" y="400.6">H O M E S</text>
<text x="265" y="400.6">G R O U P</text>
<text x="7.1" y="412.2">BUILT AROUND PEOPLE</text>
</g>
<g font-size="2.8">
<text x="199.1" y="35.3" transform="rotate(57 199.1 35.3)">SETOUT</text>
<text x="161.4" y="45" transform="rotate(-33 161.4 45)">SETOUT</text>
<text x="249.7" y="114.7" transform="rotate(57 249.7 114.7)">SETOUT</text>
<text x="243.6" y="190.6" transform="rotate(-57 243.6 190.6)">SETOUT</text>
<text x="192" y="271.9" transform="rotate(-58 192 271.9)">SETOUT</text>
<text x="235.4" y="357.3">0</text>
<text x="240.4" y="357.3">1</text>
<text x="245.4" y="357.3">2</text>
<text x="250.4" y="357.3">3</text>
<text x="255.4" y="357.3">4</text>
<text x="260.4" y="357.3">5</text>
<text x="265.4" y="357.3">6</text>
<text x="270.4" y="357.3">7</text>
<text x="275.4" y="357.3">8</text>
<text x="280.4" y="357.3">9</text>
<text x="284.7" y="357.3">10</text>
<text x="23.5" y="375.2">Licensed Surveyors</text>
<text x="58.5" y="375.2">©</text>
</g>
<g font-size="2.7">
<text x="110.2" y="15.9">Approx. Sewer Clearance Line</text>
<text x="110.2" y="19.7">(This line is NOT an easement)</text>
<text x="110.2" y="22">Setbacks MUST be confirmed</text>
<text x="110.2" y="25.4">by Water Corp. before any</text>
<text x="110.2" y="28.9">design work is undertaken.</text>
<text x="110.2" y="32.3">This line is NOT definitive.</text>
<text x="111.2" y="37">Sewer Junction</text>
<text x="111.2" y="40.3">Inv: 32.5 Depth: 1.4</text>
<text x="111.2" y="43.7">NOTE: UP</text>
</g>
<g font-size="2.6">
<text x="7.1" y="387">PROPOSED RESIDENCE FOR:</text>
<text x="7.1" y="399.5">ADDRESS:</text>
</g>
<g font-size="2.5">
<text x="203" y="35.8" transform="rotate(57 203 35.8)">3,860</text>
<text x="161.1" y="41.5" transform="rotate(-33 161.1 41.5)">6,680</text>
<text x="215.6" y="55.6" transform="rotate(57 215.6 55.6)">5,537</text>
<text x="131.1" y="61" transform="rotate(-33 131.1 61)">7,632</text>
<text x="224.7" y="69.8" transform="rotate(57 224.7 69.8)">864</text>
<text x="96.6" y="83.5" transform="rotate(-33 96.6 83.5)">8,852</text>
<text x="231.7" y="80.9" transform="rotate(57 231.7 80.9)">4,748</text>
<text x="252.4" y="113.4" transform="rotate(57 252.4 113.4)">10,891</text>
<text x="75.4" y="160.7" transform="rotate(-90 75.4 160.7)">21,523</text>
<text x="241.5" y="188.3" transform="rotate(-57 241.5 188.3)">14,836</text>
<text x="220.3" y="221.7" transform="rotate(-57 220.3 221.7)">1,261</text>
<text x="75.4" y="247.7" transform="rotate(-90 75.4 247.7)">13,278</text>
<text x="190.9" y="268" transform="rotate(-57 190.9 268)">20,414</text>
<text x="98.6" y="288.4" transform="rotate(20 98.6 288.4)">7,645</text>
<text x="132.1" y="300.4" transform="rotate(20 132.1 300.4)">7,273</text>
<text x="149.6" y="306.7" transform="rotate(20 149.6 306.7)">371</text>
</g>
<g font-size="2.3">
<text x="8.6" y="51.4">DISCLAIMER:</text>
<text x="8.6" y="70.2">DISCLAIMER:</text>
<text x="154.4" y="68" transform="rotate(-90 154.4 68)">4.196</text>
<text x="193.1" y="69" transform="rotate(-90 193.1 69)">4.637</text>
<text x="131.9" y="78.8">6.375</text>
<text x="180.9" y="78.8">7.690</text>
<text x="199.1" y="78.6">3.027</text>
<text x="8.6" y="88.9">DISCLAIMER:</text>
<text x="210.7" y="95.5" transform="rotate(-90 210.7 95.5)">3.976</text>
<text x="8.6" y="103.1">DISCLAIMER:</text>
<text x="216.5" y="105.3">2.569</text>
<text x="8.6" y="121.9">DISCLAIMER:</text>
<text x="8.6" y="149.9">NOTE:</text>
<text x="154.7" y="146.6" transform="rotate(-90 154.7 146.6)">26.390</text>
<text x="213.3" y="146.6" transform="rotate(-90 213.3 146.6)">21.690</text>
<text x="114.7" y="213.4">13.974</text>
<text x="181.9" y="213.4">11.190</text>
<text x="214.6" y="213.4">0.670</text>
<text x="213.3" y="221.4" transform="rotate(-90 213.3 221.4)">1.068</text>
<text x="154.7" y="260.9" transform="rotate(-90 154.7 260.9)">18.230</text>
<text x="9" y="300.8" transform="rotate(90 9 300.8)">WITNESS:</text>
<text x="20.2" y="300.8" transform="rotate(90 20.2 300.8)">CLIENT(S):</text>
<text x="25.8" y="300.8" transform="rotate(90 25.8 300.8)">BUILDER:</text>
<text x="9" y="348.8" transform="rotate(90 9 348.8)">/</text>
<text x="9" y="352.9" transform="rotate(90 9 352.9)">/</text>
<text x="14.7" y="348.8" transform="rotate(90 14.7 348.8)">/</text>
<text x="14.7" y="352.9" transform="rotate(90 14.7 352.9)">/</text>
<text x="20.2" y="348.8" transform="rotate(90 20.2 348.8)">/</text>
<text x="20.2" y="352.9" transform="rotate(90 20.2 352.9)">/</text>
<text x="25.8" y="348.8" transform="rotate(90 25.8 348.8)">/</text>
<text x="25.8" y="352.9" transform="rotate(90 25.8 352.9)">/</text>
<text x="62.5" y="363.2">AREA:</text>
<text x="75.3" y="363.2">1156m²</text>
<text x="110.5" y="363.2">ROAD DESCR.: BITUMEN</text>
<text x="152.5" y="363.2">GAS:</text>
<text x="165.7" y="363.2">YES</text>
<text x="178" y="363.2">SSA/OLD AREAS: OLD A.</text>
<text x="203.5" y="363.2">UNLODGED SS PLAN: N/A</text>
<text x="62.5" y="367.2">SHIRE:</text>
<text x="62.5" y="371.2">D.PLAN:</text>
<text x="75.3" y="367.2">STIRLING</text>
<text x="75.3" y="371.2">9459</text>
<text x="110.5" y="367.2">KERBING:</text>
<text x="110.5" y="371.2">FOOTPATH:</text>
<text x="125.3" y="367.2">SEMI-MOUNT</text>
<text x="125.3" y="371.2">NIL</text>
<text x="152.5" y="367.2">WATER:</text>
<text x="152.5" y="371.2">ELECTRICITY: U/G</text>
<text x="165.7" y="367.2">YES</text>
<text x="178" y="367.2">C/JOB#: 443012</text>
<text x="178" y="371.2">DATE:</text>
<text x="186.6" y="371.2">21 SEP 18</text>
<text x="203.5" y="367.2">ORIGINAL LOT:N/A</text>
<text x="203.5" y="371.2">LOT MISCLOSE: 0.018</text>
<text x="62.5" y="375.2">C/T VOLUMN: 289</text>
<text x="110.5" y="375.2">SOIL:</text>
<text x="125.3" y="375.2">RTS</text>
<text x="152.5" y="375.2">PH/COMMS:</text>
<text x="165.7" y="375.2">YES</text>
<text x="178" y="375.2">SCALE:</text>
<text x="186.6" y="375.2">1:200</text>
<text x="203.5" y="375.2">SSL 1 MISCLOSE:-</text>
<text x="62.5" y="379.2">FOLIO:</text>
<text x="62.5" y="383.2">MSD REF:</text>
<text x="75.3" y="379.2">58A</text>
<text x="75.3" y="383.2">310 15/67</text>
<text x="110.5" y="379.2">DRAINAGE:</text>
<text x="110.5" y="383.2">VEGETATION:</text>
<text x="125.3" y="379.2">POOR</text>
<text x="125.3" y="383.2">RTS</text>
<text x="152.5" y="379.2">SEWER:</text>
<text x="152.5" y="383.2">COASTAL:</text>
<text x="165.7" y="379.2">YES</text>
<text x="165.7" y="383.2">YES</text>
<text x="178" y="379.2">DRAWN: B. SALIBA</text>
<text x="203.5" y="379.2">SSL 2 MISCLOSE:-</text>
</g>
<g font-size="2.2">
<text x="102.4" y="386.6">DRAWN:</text>
<text x="118.6" y="386.6">PR</text>
<text x="137.7" y="386.6">SCALE:</text>
<text x="148.6" y="386.7">1:200</text>
<text x="102.4" y="394.5">CHECKED:</text>
<text x="102.4" y="390.6">DESIGNED:</text>
<text x="118.6" y="390.6">RC</text>
<text x="118.6" y="394.5">DM</text>
<text x="137.7" y="390.6">SHEET:</text>
<text x="137.7" y="394.5">SIZE:</text>
<text x="148.6" y="390.7">3 OF 11</text>
<text x="148.6" y="394.5">A3</text>
<text x="102.4" y="398.5">DATE:</text>
<text x="118.6" y="398.5">18/02/19</text>
<text x="137.7" y="403.3">JOB N°</text>
</g>
<g font-size="2.2" fill="#fff">
<text x="207.9" y="411.9">Copyright ©</text>
<text x="222.6" y="411.9">2019</text>
</g>
<g font-size="2.1">
<text x="29.8" y="12.5">SEC Dome</text>
<text x="29.8" y="16.2">Power Pole</text>
<text x="29.8" y="20">Phone Pits</text>
<text x="29.8" y="23.7">Water Conn.</text>
<text x="16.8" y="27.5">[ TP 10.00 ]</text>
<text x="29.8" y="27.5">Top Pillar/Post</text>
<text x="16.6" y="31.2">[ TW 10.00 ]</text>
<text x="16.8" y="35">[ TR 10.00 ]</text>
<text x="29.8" y="35">Top Retaining</text>
<text x="29.8" y="31.2">Top Wall</text>
<text x="16.9" y="38.7">[ TF 10.00 ]</text>
<text x="29.8" y="38.7">Top Fence</text>
<text x="9.1" y="177.9">- PILING TO ENGINEER DETAILS AS INDICATED BY:</text>
<text x="9.1" y="180.4">- CONFIRM EXTENT OF PILING.</text>
</g>
<g font-size="2">
<text x="8.6" y="53.8">Lot boundaries drawn on survey are based on</text>
<text x="8.6" y="56.1">landgate plan only. Survey does not include title</text>
<text x="8.6" y="58.4">search and as such may not show easements or</text>
<text x="8.6" y="60.7">other interests not shown on plan. Title should be</text>
<text x="8.6" y="63">checked to verify all lot details and for any</text>
<text x="8.6" y="65.3">easements or other interests which may affect</text>
<text x="8.6" y="67.6">building on the property.</text>
<text x="8.6" y="72.5">Cottage &amp; Engineering surveys accept no</text>
<text x="8.6" y="74.8">responsibility for any physical on site changes to the</text>
<text x="8.6" y="77.2">parcel or portion of the parcel of land shown on this</text>
<text x="8.6" y="79.5">survey inc. any adjoining neighbours levels and</text>
<text x="8.6" y="81.8">features that have occurred after the date on this</text>
<text x="8.6" y="84.1">survey. All Sewer details plotted from inform.</text>
<text x="8.6" y="86.4">supplied by Water Corp.</text>
<text x="8.6" y="91.3">Survey shows visible features only &amp; will not show</text>
<text x="8.6" y="93.6">locations of underground pipes or conduits for</text>
<text x="8.6" y="95.9">internal or mains services. Verification of the</text>
<text x="8.6" y="98.2">location of all internal &amp; mains services should be</text>
<text x="8.6" y="100.5">confirmed prior to finalisation of any design work.</text>
<text x="8.6" y="105.5">Survey does not include verification of cadastral</text>
<text x="8.6" y="107.8">b'daries. All features &amp; levels shown are based on</text>
<text x="8.6" y="110.1">orientation to existing pegs &amp; fences only which may</text>
<text x="8.6" y="112.4">not be on correct cadastral alignment. Any designs</text>
<text x="8.6" y="114.7">based or dependent on the location of existing</text>
<text x="8.6" y="117">features should have those features' location</text>
<text x="8.6" y="119.3">verified in relation to the true b'dary.</text>
<text x="8.6" y="124.3">Due to lack of survey marks/pegs, all building offset</text>
<text x="8.6" y="126.6">dimensions &amp; features are approximate only and</text>
<text x="8.6" y="128.9">positioned from existing pegs/fences and walls</text>
<text x="8.6" y="131.2">which may not be on the correct alignment are are</text>
<text x="8.6" y="133.5">to be verified when repegged. Any design that</text>
<text x="8.6" y="135.8">involves additions to any structures shown or</text>
<text x="8.6" y="138.1">portion of structures remaining after any demolition</text>
<text x="8.6" y="140.4">has taken place requires boundaries to be repegged</text>
<text x="8.6" y="142.7">and exact offsets provided to your designer/architect</text>
<text x="8.6" y="145">before any plans are produced and before any work</text>
<text x="8.6" y="147.3">is started on site.</text>
<text x="8.6" y="152.3">Changes to the City Of Stirling Street &amp; Reserve</text>
<text x="8.6" y="154.6">Trees Policy require minimum setbacks to all</text>
<text x="8.6" y="156.9">crossovers dependant on the Diameter At Breast</text>
<text x="8.6" y="159.2">Height (DBH) of any verge trees. Cottage &amp;</text>
<text x="8.6" y="161.5">Engineering Surveys recommends contacting City</text>
<text x="8.6" y="163.8">Of Stirling to verify any verge tree details with their</text>
<text x="8.6" y="166.1">tree audit database before any design work is</text>
<text x="8.6" y="168.4">undertaken.</text>
<text x="15" y="377.4">87-89 Guthrie Street, Osborne Park, Western Australia.</text>
<text x="12" y="382.4">Email : perth@cottage.com.au Website: www.cottage.com.au</text>
<text x="15" y="379.9">Telephone: (08) 9446 7361 Facsimile: (08) 9445 2998.</text>
</g>
<g font-size="1.7">
<text x="18.9" y="19.8">T</text>
<text x="20.7" y="23.6">W</text>
<text x="22.8" y="19.8">C</text>
</g>
<g font-size="1.6">
<text x="168.7" y="385.9">Issue Name</text>
<text x="169.9" y="388.4">STRATA</text>
<text x="182.1" y="385.9">Drawn</text>
<text x="182.6" y="388.4">DMA</text>
<text x="192.4" y="388.4">16/10/19</text>
<text x="193.8" y="385.9">Date</text>
<text x="204.2" y="385.9">Issue Name</text>
<text x="217.6" y="385.9">Drawn</text>
<text x="229.4" y="385.9">Date</text>
<text x="171.6" y="390.6">V02</text>
<text x="171.7" y="392.9">JEL</text>
<text x="183.3" y="392.9">PR</text>
<text x="183.5" y="390.6">JS</text>
<text x="191.7" y="392.9">20-JAN-20</text>
<text x="192.4" y="390.6">12/11/19</text>
</g>
</svg>
